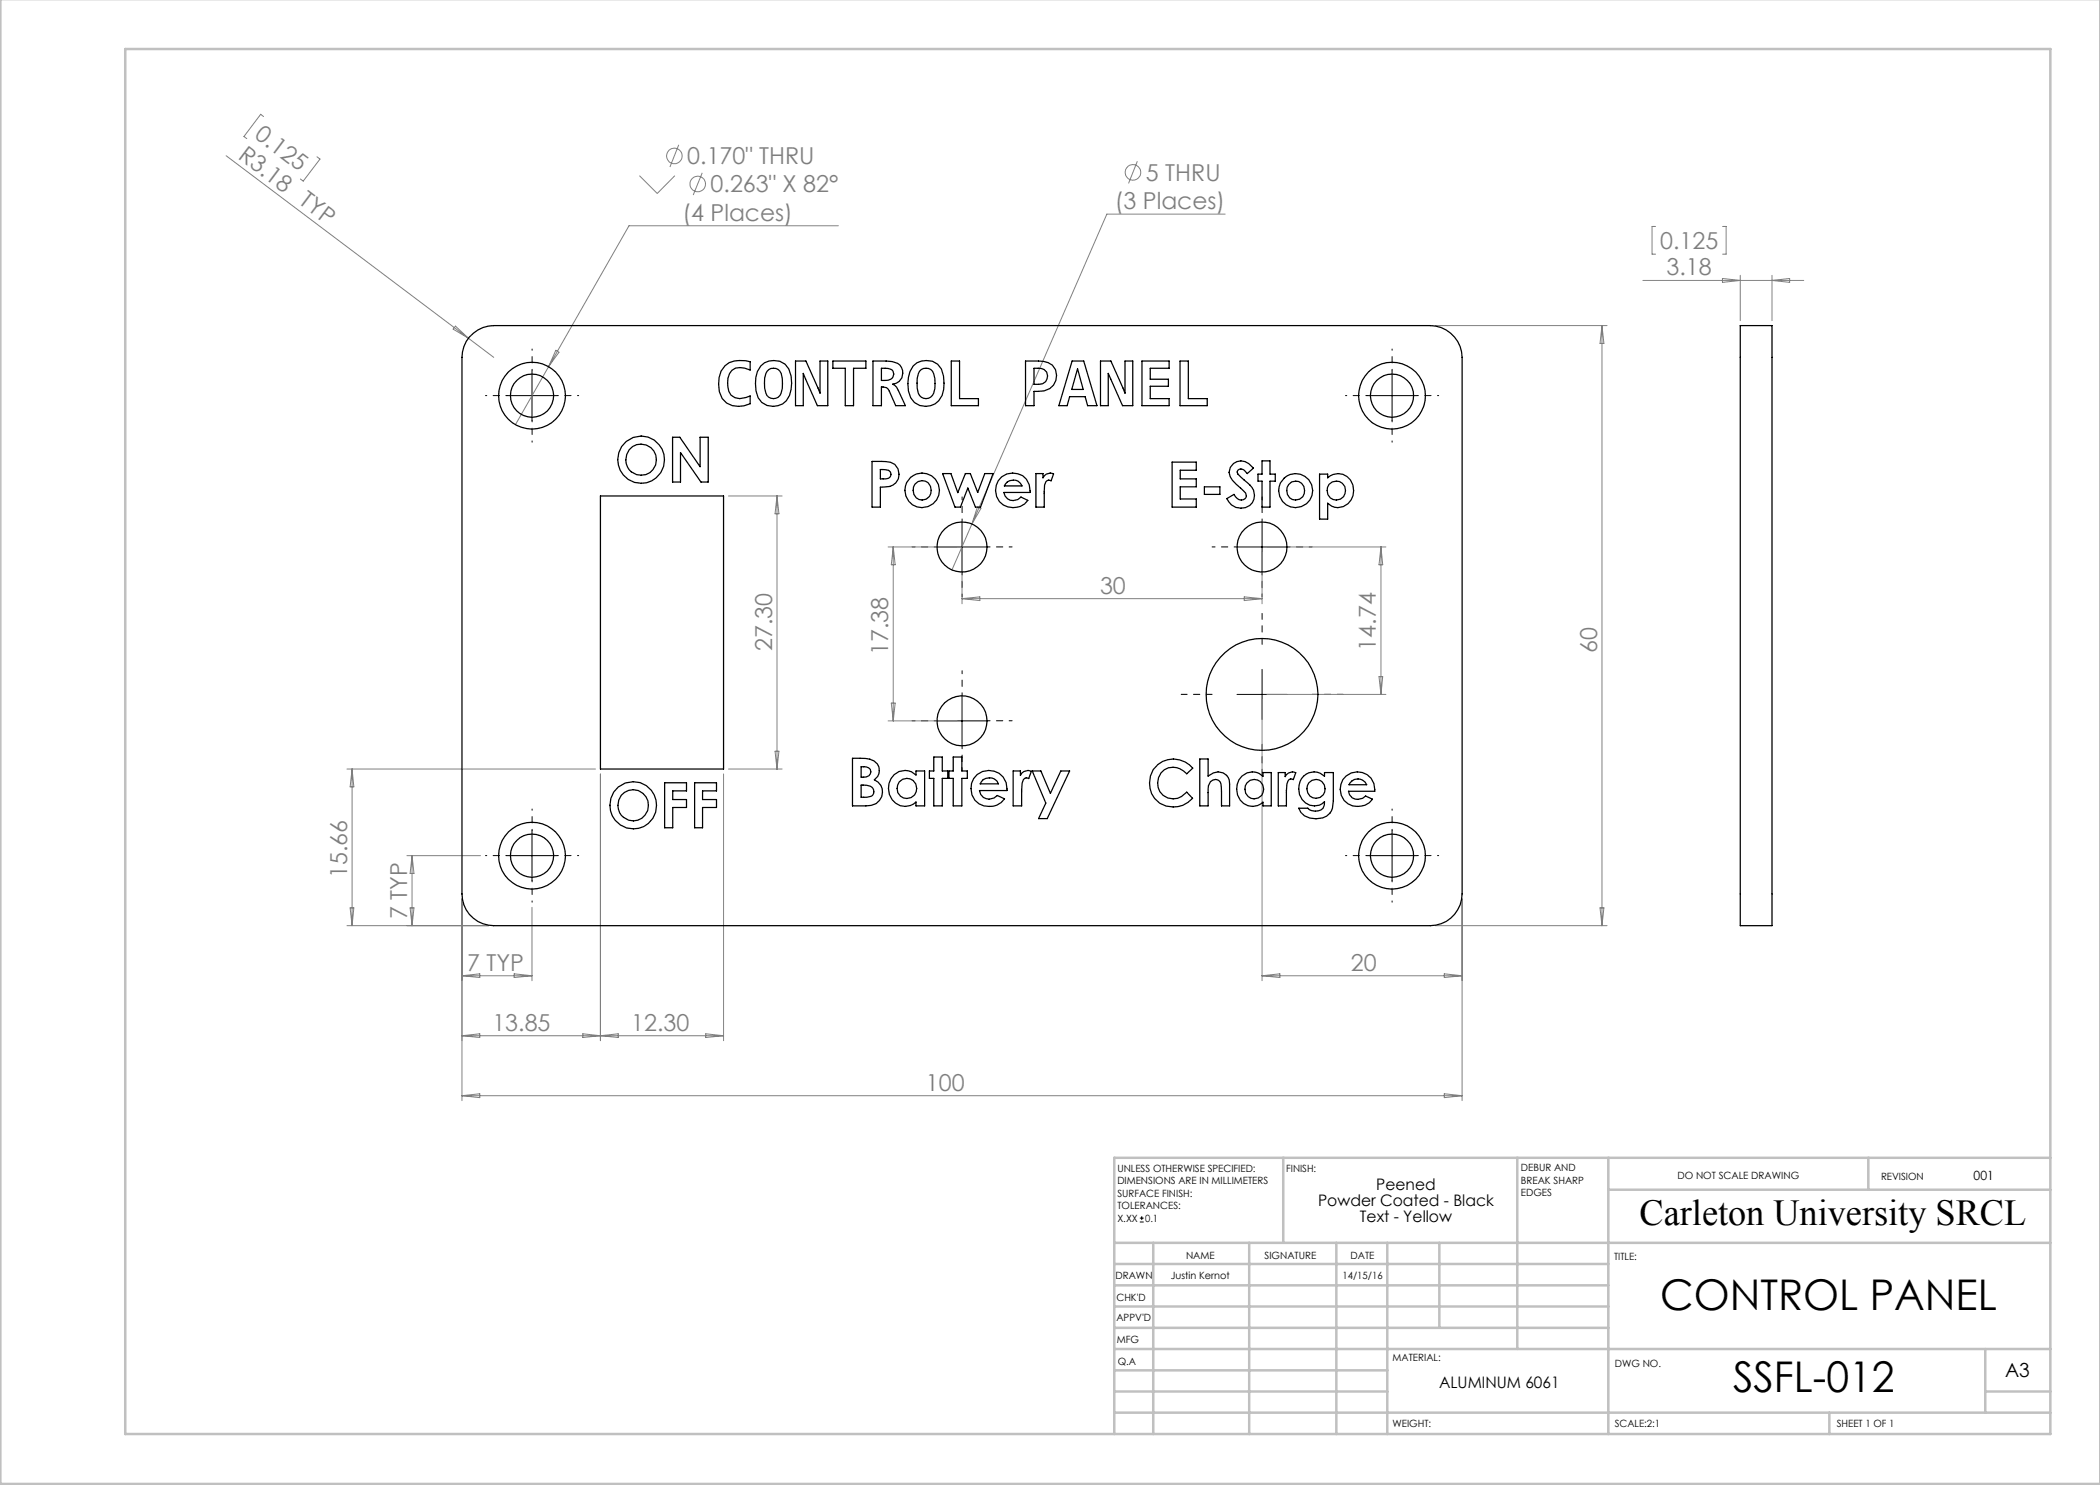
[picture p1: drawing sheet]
<svg xmlns="http://www.w3.org/2000/svg" width="420mm" height="297mm" viewBox="0 0 420 297" stroke-linecap="round" stroke-linejoin="round" font-family="sans-serif">
<g fill="none" stroke="#808080" stroke-width=".2">
<path d="M45.2 31.1l48.5 36.6M52.7 23.3l-.6-.4-3.3 4.4 .6 .4M63.4 31.4l.6 .4-3.4 4.4-.5-.4M127.9 35.1l3.5 3.6 3.6-3.6M135.7 29l-1.7 4.4M140.4 34.6l-1.8 4.4M227.5 32.2l-1.8 4.5M167.7 45.2h-41.9l-16.1 28.1M245 42.8h-23.6l-27 62M328.6 56.1h32.2M331.1 45.3h-.7v5.5h.7M344.5 55.7l3.6 .4-3.6 .4z"/>
<path d="M344.5 45.3h.7v5.5h-.7M348.1 55.1v9M354.4 55.1v9M354.4 56.1l3.5-.4v.8zM91.1 65.2l2.6 2.5-3.1-1.9zM93.7 67.7l5 3.8M109.7 73.3l-6.6 11.6M111.2 70.1l.6 .3-2.1 2.9zM287.1 65.1h34.3M320.4 65.1v120M320.4 65.1l.4 3.6h-.8zM145.7 99.2h10.7"/>
<path d="M155.4 99.2v54.6M155.4 99.2l.4 3.6h-.8zM177.6 109.4h13.8M178.6 109.4v34.8M178.6 109.4l.4 3.6h-.7zM192.4 110.4v10.4M192.4 119.7h60M192.4 119.7l3.6-.3v.7zM194.4 104.8l-4 9.2M195.5 101.4l.7 .3-1.8 3.1zM248.8 119.4l3.6 .3-3.6 .4zM252.4 110.4v10.4"/>
<path d="M253.4 109.4h23.8M276.2 109.4l.3 3.6h-.7zM276.2 109.4v29.5M252.4 139.9v56.2M253.4 138.9h23.8M275.8 135.3h.7l-.3 3.6zM69.4 153.8h49.7M70.4 153.8v31.3M70.4 153.8l.4 3.6h-.8zM120.1 154.8v53.3M144.7 154.8v53.3M145.7 153.8h10.7"/>
<path d="M155 150.2h.8l-.4 3.6zM177.6 144.2h13.8M178.3 140.6h.7l-.4 3.6zM81.4 171.1h14.7M82.4 171.1v14M82.4 171.1l.4 3.6h-.8zM92.4 179.8v40.3M292.4 179.8v40.3M69.4 185.1h28.4M70 181.6h.8l-.4 3.5zM82 181.6h.8l-.4 3.5zM92.4 195.2l3.6-.4v.7z"/>
<path d="M92.4 195.2h14M102.8 194.8l3.6 .4-3.6 .3zM106.4 181.5v14.6M252.4 195.2h40M252.4 195.2l3.6-.4v.7zM287.1 185.1h34.3M288.9 194.8l3.5 .4-3.5 .3zM320 181.6h.8l-.4 3.5zM92.4 207.1h52.3M92.4 207.1l3.6-.3v.7zM92.4 219.1l3.6-.3v.7zM92.4 219.1h200"/>
<path d="M116.6 206.8l3.5 .3-3.5 .4zM120.1 207.1l3.5-.3v.7zM141.1 206.8l3.6 .3-3.6 .4zM288.9 218.8l3.5 .3-3.5 .4z"/>
<circle cx="134.9" cy="31.2" r="1.56"/>
<circle cx="139.5" cy="36.8" r="1.56"/>
<circle cx="226.6" cy="34.5" r="1.56"/>
</g>
<g fill="none" stroke="#000" stroke-width=".2">
<path d="M101.4 79.1h10M106.4 74.2v9.9M273.4 79.1h10M278.4 74.2v9.9M187.4 109.4h10M192.4 104.4v10M247.4 109.4h10M252.4 104.4v10M192.4 139.2v10M247.4 138.9h10M252.4 133.9v10M187.4 144.2h10"/>
<path d="M101.4 171.1h10M106.4 166.1v10M273.4 171.1h10M278.4 166.1v10M228 244.4h.7M228 243.6h.7M228.4 243.2v.8"/>
</g>
<path d="M187.4 109.4h-5M192.4 104.4v-5M192.4 114.4v5M197.4 109.4h5M247.4 109.4h-5M252.4 104.4v-5M252.4 114.4v5M257.4 109.4h5M192.4 139.2v-5M187.4 144.2h-5M192.4 149.2v5M197.4 144.2h5" fill="none" stroke="#000" stroke-width=".2" stroke-dasharray="15.2 1.3 1.3 1.3" stroke-dashoffset="14.6"/>
<path d="M242.4 138.9h-6.2M252.4 128.9v-6.2M262.4 138.9h6.2M252.4 148.9v6.1" fill="none" stroke="#000" stroke-width=".2" stroke-dasharray="15.2 1.3 1.3 1.3" stroke-dashoffset="14.1"/>
<g fill="none" stroke="#000" stroke-width=".2" stroke-dasharray="15.2 1.3 1.3 1.3" stroke-dashoffset="15">
<path d="M101.4 79.1h-4.3M106.4 74.1v-4.3M111.4 79.1h4.3M273.4 79.1h-4.3M278.4 74.1v-4.3M283.4 79.1h4.3M106.4 84.1v4.3M278.4 84.1v4.3M101.4 171.1h-4.3M106.4 166.1v-4.3M106.4 176.1v4.3M111.4 171.1h4.3"/>
<path d="M273.4 171.1h-4.3M278.4 166.1v-4.3M278.4 176.1v4.3M283.4 171.1h4.3"/>
</g>
<g fill="none" stroke="#c0c0c0" stroke-width=".5">
<path d="M.1 -.1v296.9h419.9M25 9.8h385.1v277h-385.1zM256.6 231.6v17M303.5 231.6v38.2M321.7 231.6v55.2M321.7 237.9h88.4M373.7 231.6v6.3M410.1 231.6h-187.3v55.2M222.8 248.6h187.3M222.8 257.1h98.9M222.8 252.8h98.9M230.6 248.6v38.2"/>
<path d="M249.8 248.6v38.2M267.3 248.6v38.2M277.5 248.6v38.2M287.9 248.6v17M222.8 265.6h98.9M222.8 261.3h98.9M222.8 278.3h54.7M222.8 274.1h54.7M222.8 269.8h187.3M397.1 278.3h13M397.1 269.8v12.7M222.8 282.5h187.3"/>
<path d="M365.9 282.5v4.3"/>
</g>
<g fill="none" stroke="#000" stroke-width=".25">
<path d="M93.9 67.4a6.5 6.5 0 0 1 4.8-2.3h187.4a6.5 6.5 0 0 1 6.3 6.4v107.3a6.4 6.4 0 0 1-6.3 6.3h-187.4a6.4 6.4 0 0 1-6.3-6.3v-107.3a6.4 6.4 0 0 1 1.5-4.1zM145 73.2a5.1 5.1 0 0 1 5-.8v1.6a3.4 3.4 0 0 0-3.6 0 4.4 4.4 0 0 0-.2 5 3.3 3.3 0 0 0 3.8 .2v1.5a4.1 4.1 0 0 1-4.3 0 4.1 4.1 0 0 1-2-3.9l.1-1.3 .4-1.3zM152.2 73.2a3.5 3.5 0 0 1 3.6-.9 3.5 3.5 0 0 1 2.4 2.9 6.5 6.5 0 0 1-.9 4.9 3.5 3.5 0 0 1-3.7 1 3.5 3.5 0 0 1-2.4-2.9 6.2 6.2 0 0 1 1-5zM153.4 74.3a1.66 1.66 0 0 1 2.8 .4 6.8 6.8 0 0 1-.2 4.4 1.62 1.62 0 0 1-2.8-.5 6.2 6.2 0 0 1 .2-4.3zM159.1 72.2h2.1l2.8 6.4v-6.4h1.6v8.9h-2.1l-2.8-6.4v6.4h-1.6zM166.6 72.2h6.6v1.5h-2.5v7.4h-1.6v-7.4h-2.5zM174.6 72.2l3.8 .1a2.27 2.27 0 0 1 2.2 2.2 2.27 2.27 0 0 1-2.1 2.3l.8 .6 1.8 3.7h-2l-1.2-2.9a1.31 1.31 0 0 0-1.6-.8v3.7h-1.7zM176.3 73.7a2.54 2.54 0 0 1 2.3 .6 1.35 1.35 0 0 1-.2 1.4 1.35 1.35 0 0 1-1.4 .4h-.7zM182.6 73.2a3.6 3.6 0 0 1 5.7 .6 7.9 7.9 0 0 1 .1 5.3 3.5 3.5 0 0 1-3.7 2.1 3.5 3.5 0 0 1-3-3 6.6 6.6 0 0 1 .9-5zM183.9 74.3a1.66 1.66 0 0 1 2.8 .4 6.2 6.2 0 0 1-.2 4.4 1.62 1.62 0 0 1-2.8-.5 6.8 6.8 0 0 1 .2-4.3zM190.3 72.2h1.6v7.5h3.8v1.4h-5.4zM205.1 72.2h2.6a3.4 3.4 0 0 1 3.4 1.7 3.2 3.2 0 0 1-3.5 4.4h-.8v2.8h-1.7z"/>
<path d="M206.8 73.7a2.46 2.46 0 0 1 2.5 .7 1.69 1.69 0 0 1-1.6 2.5h-.9zM214.4 72.2h2.3l2.7 8.9h-1.9l-.5-1.8h-3.1l-.5 1.8h-1.6zM215.5 73.8l1.1 4.1h-2.3zM220.1 72.2h2.1l2.8 6.4v-6.4h1.6v8.9h-2.1l-2.8-6.4v6.4h-1.6zM228.4 72.2h5.4v1.5h-3.8v2.1h3.7v1.5h-3.7v2.4h3.8v1.4h-5.4zM236 72.2h1.7v7.5h3.7v1.4h-5.4zM348.1 65.1h6.3v120h-6.3zM120.1 99.2h24.6v54.6h-24.6zM134.5 87.5h1.5l4 5.8v-5.8h1.6v8.9h-1.4l-4.1-5.9v5.9h-1.6zM174.4 92.3a7.8 7.8 0 0 1 4.6 .6 2.59 2.59 0 0 1 .6 3 2.59 2.59 0 0 1-2.7 1.5h-.8v4h-1.7zM176.1 93.9a2.71 2.71 0 0 1 1.9 .5l.2 .5a1.12 1.12 0 0 1-1.6 .9h-.5zM183 96.8a1.86 1.86 0 0 1 2.4-.4 1.86 1.86 0 0 1 .8 2.3 1.85 1.85 0 0 1-2.5 1.2 1.85 1.85 0 0 1-1-2.5z"/>
<path d="M188.5 94.7h1.7l1.4 3.8 1.5-3.8h1l1.4 3.8 1.5-3.8h1.6l-2.5 6.7h-1l-1.5-3.8-1.5 3.8h-1.1zM200.3 95.4a3.5 3.5 0 0 1 3.9-.4 3.5 3.5 0 0 1 1.8 3.5h-5.2a1.92 1.92 0 0 0 1.4 1.6 1.92 1.92 0 0 0 2-.7l1.4 .7a3.5 3.5 0 0 1-5.3 .6 3.5 3.5 0 0 1 0-5.3zM201.5 96.4a1.9 1.9 0 0 1 2.9 .8h-3.5zM207.2 94.7h1.4v.9a1.55 1.55 0 0 1 2.1-.8l-.5 1.4a.73 .73 0 0 0-1 .2l-.3 .6-.1 4.4h-1.6zM234.4 92.4h4.9v1.6h-3.3v1.8h3.3v1.6h-3.3v2.4h3.3v1.6h-4.9zM240.9 97.4h3.1v1.5h-3.1zM246.7 92.7a2.68 2.68 0 0 1 4 .9l-1.3 1.1-.6-.7a.74 .74 0 0 0-1-.2 .74 .74 0 0 0-.2 1l1.2 1.2a6 6 0 0 1 1.9 2.1 2.65 2.65 0 0 1-.6 2.9 2.65 2.65 0 0 1-2.9 .5l-.9-.5-.9-1.3 1.4-.8a1.37 1.37 0 0 0 1 1 1.37 1.37 0 0 0 1.4-.4l-.1-.9-.4-.4a12.2 12.2 0 0 1-2.7-2.9l-.2-.8 .3-1zM252.4 92.2h1.6v2.6h1.1v1.4h-1.1v5.2h-1.6v-5.2h-.8v-1.4h.8zM263.9 94.8h1.6v.8a3.1 3.1 0 0 1 3.5-.6 3.1 3.1 0 0 1 1.7 3.1 3.1 3.1 0 0 1-1.7 3.1 3.1 3.1 0 0 1-3.5-.6v3.2h-1.6zM132.9 156.6h4.4v1.6h-2.8v1.7h2.8v1.6h-2.8v4.1h-1.6zM138.9 156.6h4.4v1.6h-2.8v1.7h2.8v1.6h-2.8v4.1h-1.6zM170.5 151.7a8.1 8.1 0 0 1 4.3 .5 2.25 2.25 0 0 1 .1 3.8 2.68 2.68 0 0 1 1.6 2.8 2.68 2.68 0 0 1-2.3 2.3l-3.7 .1z"/>
<path d="M172.2 153.3a1.95 1.95 0 0 1 1.9 .6 1.15 1.15 0 0 1-.2 1.2 1.15 1.15 0 0 1-1.3 .3h-.4zM172.2 157a2.94 2.94 0 0 1 2.4 .7 1.03 1.03 0 0 1-.6 1.6l-1.8 .2zM178.8 154.9a3.2 3.2 0 0 1 4.4 .1v-.8h1.7v7h-1.7v-.8a3.3 3.3 0 0 1-3.7 .5 3.3 3.3 0 0 1-1.8-3.2l.1-1 .4-1zM186.8 151.4h1.7v2.8h1v1.5h-1v5.5h-1.7v-5.5h-.9v-1.5h.9zM190.6 151.4h1.8v2.8h1.1v1.5h-1.1v5.5h-1.8v-5.5h-.8v-1.5h.8zM195.4 154.9a3.6 3.6 0 0 1 4.1-.4 3.6 3.6 0 0 1 1.9 3.6h-5.5a2.02 2.02 0 0 0 1.5 1.7 2.02 2.02 0 0 0 2.1-.7l1.4 .7a3.7 3.7 0 0 1-5.5 .7 3.7 3.7 0 0 1 0-5.6zM196.6 155.9a1.98 1.98 0 0 1 3.1 .9h-3.7zM202.6 154.2h1.5v.9a1.61 1.61 0 0 1 2.2-.8l-.6 1.4a.73 .73 0 0 0-1 .2l-.3 .7-.1 1.4v3.2h-1.7zM206.4 154.2h1.8l1.9 4.5 2.1-4.5h1.7l-4.5 9.5h-1.7l1.5-3.1zM231.6 152.9a4.9 4.9 0 0 1 6.9 .7l-1.2 1.2a3.2 3.2 0 0 0-4.4-.9 3.2 3.2 0 0 0-.9 4.5 3.3 3.3 0 0 0 5.3 0l1.2 1.3a4.9 4.9 0 0 1-6 1.2 4.9 4.9 0 0 1-2.4-5.7l.5-1.3zM240 151.8h1.6v3.4a2.55 2.55 0 0 1 4 .3l.3 .5v.8v4.4h-1.6a13.2 13.2 0 0 0-.2-4.8 1.21 1.21 0 0 0-2-.1l-.4 .9-.1 .7v3.3h-1.6zM248.4 155.2a2.98 2.98 0 0 1 4.2 .1v-.8h1.6v6.7h-1.6v-.8a3.1 3.1 0 0 1-3.5 .5 3.1 3.1 0 0 1-1.8-3l.1-1 .4-.9z"/>
<path d="M255.7 154.5h1.3v.8a1.6 1.6 0 0 1 2.2-.8l-.5 1.4a.69 .69 0 0 0-1.1 .2l-.2 .7-.1 1.3v3.1h-1.6zM260.7 155.3a2.94 2.94 0 0 1 4.2 0v-.8h1.8v5.7a3.1 3.1 0 0 1-3.5 3.6 3.2 3.2 0 0 1-3.4-2.2h1.7a2.26 2.26 0 0 0 3.1 0l.3-.6v-.7a3.1 3.1 0 0 1-3.5 .5 3.1 3.1 0 0 1-1.6-3 3.4 3.4 0 0 1 .9-2.5zM269.2 155.2a3.5 3.5 0 0 1 3.9-.4 3.5 3.5 0 0 1 1.9 3.5h-5.3a1.94 1.94 0 0 0 1.4 1.5 1.94 1.94 0 0 0 2-.6l1.4 .6a3.5 3.5 0 0 1-5.3 .7 3.5 3.5 0 0 1 0-5.3zM270.4 156.2a1.92 1.92 0 0 1 2.9 .7h-3.5z"/>
<circle cx="106.4" cy="79.1" r="4.3"/>
<circle cx="106.4" cy="79.1" r="6.7"/>
<circle cx="278.4" cy="79.1" r="4.3"/>
<circle cx="278.4" cy="79.1" r="6.7"/>
<circle cx="128.2" cy="92" r="4.7"/>
<circle cx="128.2" cy="92" r="3.1"/>
<circle cx="184.4" cy="98.1" r="3.5"/>
<circle cx="259.1" cy="98.1" r="1.86"/>
<circle cx="259.1" cy="98.1" r="3.4"/>
<circle cx="267.2" cy="98.1" r="1.9"/>
<circle cx="192.4" cy="109.4" r="5"/>
<circle cx="252.4" cy="109.4" r="5"/>
<circle cx="252.4" cy="138.9" r="11.2"/>
<circle cx="181.4" cy="157.7" r="2.01"/>
<circle cx="192.4" cy="144.2" r="5"/>
<circle cx="250.8" cy="157.8" r="1.92"/>
<circle cx="263.2" cy="157.8" r="1.87"/>
<circle cx="106.4" cy="171.1" r="6.7"/>
<circle cx="106.4" cy="171.1" r="4.3"/>
<circle cx="126.6" cy="161.1" r="3.1"/>
<circle cx="126.6" cy="161.1" r="4.7"/>
<circle cx="278.4" cy="171.1" r="6.7"/>
<circle cx="278.4" cy="171.1" r="4.3"/>
</g>
<g font-size="8.5">
<text x="332" y="262.1">CONTROL PANEL</text>
<text x="346.6" y="278.5">SSFL-012</text>
</g>
<text font-size="7.3" x="327.9" y="244.9">Carleton University SRCL</text>
<g font-size="4.7" fill="#808080">
<text x="50.7" y="27.4" transform="rotate(37 50.7 27.4)">0.125</text>
<text x="47.4" y="31.5" transform="rotate(37 47.4 31.5)">R3.18</text>
<text x="137.5" y="32.9">0.170&quot; THRU</text>
<text x="59.6" y="40.6" transform="rotate(37 59.6 40.6)">TYP</text>
<text x="142.1" y="38.5">0.263&quot; X 82°</text>
<text x="223" y="41.8">(3 Places)</text>
<text x="229.2" y="36.2">5 THRU</text>
<text x="136.5" y="44.1">(4 Places)</text>
<text x="332" y="49.8">0.125</text>
<text x="333.3" y="55">3.18</text>
<text x="220" y="118.7">30</text>
<text x="154.4" y="130.3" transform="rotate(-90 154.4 130.3)">27.30</text>
<text x="177.6" y="131.1" transform="rotate(-90 177.6 131.1)">17.38</text>
<text x="275.2" y="130.1" transform="rotate(-90 275.2 130.1)">14.74</text>
<text x="319.4" y="130.6" transform="rotate(-90 319.4 130.6)">60</text>
<text x="69.4" y="175.6" transform="rotate(-90 69.4 175.6)">15.66</text>
<text x="81.4" y="183.8" transform="rotate(-90 81.4 183.8)">7 TYP</text>
<text x="93.4" y="194.1">7 TYP</text>
<text x="270.2" y="194.1">20</text>
<text x="98.5" y="206.1">13.85</text>
<text x="126.2" y="206.1">12.30</text>
<text x="185.2" y="218.1">100</text>
</g>
<text font-size="3.9" x="401" y="275.4">A3</text>
<g font-size="3.2">
<text x="275.3" y="238">Peened</text>
<text x="263.6" y="241.2">Powder Coated - Black</text>
<text x="272" y="244.4">Text - Yellow</text>
<text x="287.8" y="277.7">ALUMINUM 6061</text>
</g>
<text font-size="2.5" x="394.7" y="235.9">001</text>
<g font-size="2">
<text x="223.5" y="234.4">UNLESS OTHERWISE SPECIFIED:</text>
<text x="223.5" y="236.9">DIMENSIONS ARE IN MILLIMETERS</text>
<text x="223.5" y="239.4">SURFACE FINISH:</text>
<text x="257.2" y="234.4">FINISH:</text>
<text x="304.2" y="234.3">DEBUR AND</text>
<text x="304.2" y="236.8">BREAK SHARP</text>
<text x="304.2" y="239.3">EDGES</text>
<text x="335.5" y="235.8">DO NOT SCALE DRAWING</text>
<text x="376.2" y="236">REVISION</text>
<text x="223.5" y="241.9">TOLERANCES:</text>
<text x="223.5" y="244.4">X.XX</text>
<text x="229" y="244.4">0.1</text>
<text x="237.2" y="251.8">NAME</text>
<text x="252.9" y="251.7">SIGNATURE</text>
<text x="270.1" y="251.7">DATE</text>
<text x="223.1" y="255.9">DRAWN</text>
<text x="234.2" y="255.9">Justin Kernot</text>
<text x="268.5" y="255.7">14/15/16</text>
<text x="322.8" y="252">TITLE:</text>
<text x="223.3" y="260.1">CHK'D</text>
<text x="223.3" y="264.2">APPV'D</text>
<text x="223.3" y="268.6">MFG</text>
<text x="223.5" y="272.9">Q.A</text>
<text x="278.5" y="272.3">MATERIAL:</text>
<text x="323" y="273.4">DWG NO.</text>
<text x="278.5" y="285.3">WEIGHT:</text>
<text x="323" y="285.4">SCALE:2:1</text>
<text x="367.4" y="285.4">SHEET 1 OF 1</text>
</g>
</svg>
